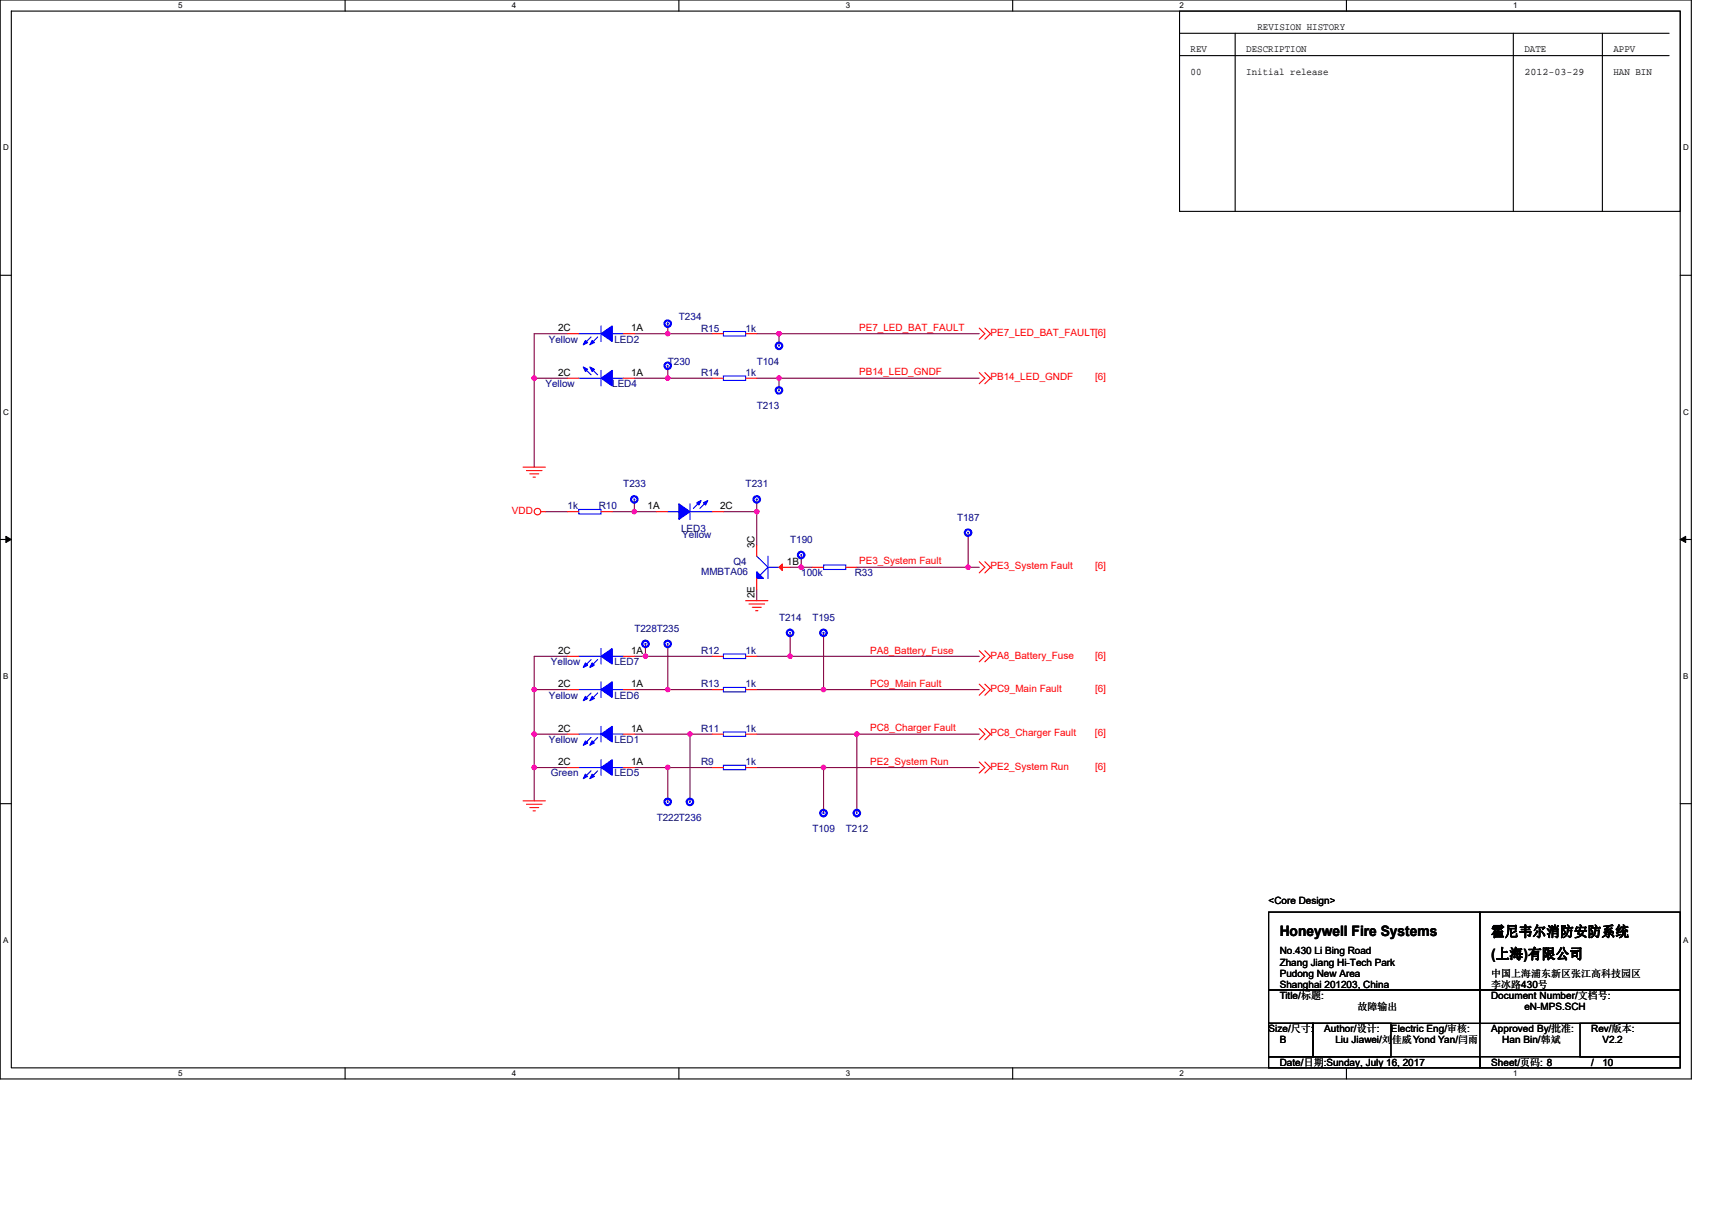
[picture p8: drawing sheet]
<svg xmlns="http://www.w3.org/2000/svg" width="297mm" height="210mm" viewBox="0 0 297 210" stroke-linecap="round" stroke-linejoin="round" font-family="sans-serif">
<path d="M0 0h293.5v187.2h-293.5zM2 1.9h289.5v183.4h-289.5z" fill="none" stroke="#000" stroke-width=".19"/>
<g fill="#fff">
<path d="M30.9 .2h.8v1.6h-.8z"/>
<path d="M30.9 185.5h.8v1.6h-.8z"/>
</g>
<path d="M59.9 0v1.9M59.9 185.3v1.9" fill="none" stroke="#000" stroke-width=".19"/>
<g fill="#fff">
<path d="M88.8 .2h.8v1.6h-.8z"/>
<path d="M88.8 185.5h.8v1.6h-.8z"/>
</g>
<path d="M117.8 0v1.9M117.8 185.3v1.9" fill="none" stroke="#000" stroke-width=".19"/>
<g fill="#fff">
<path d="M146.7 .2h.8v1.6h-.8z"/>
<path d="M146.7 185.5h.8v1.6h-.8z"/>
</g>
<path d="M175.7 0v1.9M175.7 185.3v1.9" fill="none" stroke="#000" stroke-width=".19"/>
<g fill="#fff">
<path d="M204.7 .2h.7v1.6h-.7z"/>
<path d="M204.7 185.5h.7v1.6h-.7z"/>
</g>
<path d="M233.6 0v1.9M233.6 185.3v1.9" fill="none" stroke="#000" stroke-width=".19"/>
<g fill="#fff">
<path d="M262.6 .2h.7v1.6h-.7z"/>
<path d="M262.6 185.5h.7v1.6h-.7z"/>
<path d="M.5 24.8h1v1.6h-1z"/>
<path d="M292 24.8h1v1.6h-1z"/>
<path d="M.5 70.7h1v1.5h-1z"/>
<path d="M292 70.7h1v1.5h-1z"/>
</g>
<path d="M0 47.8h2M291.5 47.8h2" fill="none" stroke="#000" stroke-width=".19"/>
<g fill="#fff">
<path d="M.5 116.5h.9v1.6h-.9z"/>
<path d="M292 116.5h.9v1.6h-.9z"/>
</g>
<path d="M0 93.6h2M291.5 93.6h2" fill="none" stroke="#000" stroke-width=".19"/>
<path d="M1 93.1l1 .5-1 .5zM291.5 93.6l1-.5v1z" fill="#000" stroke="#000" stroke-width=".17"/>
<g fill="#fff">
<path d="M.5 162.4h.9v1.5h-.9z"/>
<path d="M292 162.4h.9v1.5h-.9z"/>
</g>
<g fill="none" stroke="#000" stroke-width=".19">
<path d="M204.7 1.9h86.8v34.8h-86.8zM204.7 9.7h84.9M204.7 5.8h84.9M214.3 5.8v30.9M262.6 5.8v30.9M278 5.8v30.9M0 139.5h2M291.5 139.5h2M220.1 158.3h36.7v13.5h-36.7zM256.8 158.3h34.7v13.5h-34.7zM220.1 177.6h7.7v5.8h-7.7zM220.1 171.8h36.7v5.8h-36.7z"/>
<path d="M227.8 177.6h13.5v5.8h-13.5zM256.8 171.8h34.7v5.8h-34.7zM256.8 177.6v5.8M274.1 177.6h17.4v5.8h-17.4zM220.1 183.4h36.7v1.9h-36.7zM256.8 183.4h34.7v1.9h-34.7z"/>
</g>
<g fill="none" stroke="#800040" stroke-width=".19">
<path d="M98.5 57.9h-5.8v7.7M110.1 57.9h5.8M115.9 57.9h7.7M115.9 56v1.9M131.3 57.9h3.9M135.2 57.9h34.7M135.2 57.9v1.9M92.7 65.6v15.5M92.7 65.6h5.8M110.1 65.6h5.8M115.9 63.7v1.9h7.7M131.3 65.6h3.9"/>
<path d="M135.2 65.6h34.7M135.2 65.6v2M94.6 88.8h3.9M106.2 88.8h3.9M110.1 88.8h3.8M110.1 86.9v1.9M125.5 88.8h5.8M131.3 88.8v5.8M131.3 86.9v1.9M137.1 98.4h1.9M139 96.5v1.9M139 98.4h1.9"/>
<path d="M148.7 98.4h19.3M168 98.4h1.9M168 92.6v5.8M92.7 119.7v7.7M92.7 119.7h5.8M98.5 113.9h-5.8v5.8M110.1 119.7h5.8M110.1 113.9h1.9M112 112v1.9M112 113.9h11.6M115.9 119.7h7.7M115.9 112v7.7"/>
<path d="M131.3 102.3v1.9M131.3 113.9h5.8M131.3 119.7h11.6M137.1 113.9h32.8M137.1 110v3.9M142.9 119.7h27M142.9 110v9.7M92.7 133.2v5.8M92.7 127.4v5.8M92.7 133.2h5.8M92.7 127.4h5.8M110.1 133.2h5.8v5.8"/>
<path d="M110.1 127.4h9.6M115.9 133.2h7.7M119.7 127.4v11.6M119.7 127.4h3.9M131.3 133.2h11.6M131.3 127.4h17.4M142.9 133.2h27M142.9 133.2v7.7M148.7 127.4h21.2M148.7 127.4v13.5"/>
</g>
<g fill="#f0f" stroke="#f0f" stroke-width=".19">
<circle cx="142.9" cy="119.7" r=".38"/>
<circle cx="137.1" cy="113.9" r=".38"/>
<circle cx="115.8" cy="119.7" r=".38"/>
<circle cx="115.8" cy="133.2" r=".38"/>
<circle cx="112" cy="113.9" r=".38"/>
<circle cx="92.7" cy="127.4" r=".38"/>
<circle cx="142.9" cy="133.2" r=".38"/>
<circle cx="92.7" cy="65.6" r=".38"/>
<circle cx="92.7" cy="119.7" r=".38"/>
<circle cx="92.7" cy="133.2" r=".38"/>
<circle cx="148.7" cy="127.4" r=".38"/>
<circle cx="139" cy="98.4" r=".38"/>
<circle cx="131.3" cy="88.8" r=".38"/>
<circle cx="110" cy="88.8" r=".38"/>
<circle cx="119.7" cy="127.4" r=".38"/>
<circle cx="115.8" cy="65.6" r=".38"/>
<circle cx="135.1" cy="65.6" r=".38"/>
<circle cx="135.2" cy="57.9" r=".38"/>
<circle cx="115.8" cy="57.9" r=".38"/>
<circle cx="168" cy="98.4" r=".38"/>
</g>
<g fill="none" stroke="#f00" stroke-width=".19">
<path d="M98.5 57.9h1.9M108.1 57.9h2M115.9 56h.1M123.6 57.9h1.9M129.4 57.9h1.9M135.2 59.8h.1M169.9 56.9l1 1-1 1M170.9 56.9l.9 1-.9 1M98.5 65.6h1.9M108.1 65.6h2M115.9 63.7h.1M123.6 65.6h1.9"/>
<path d="M129.4 65.6h1.9M135.2 67.6h.1M169.9 64.7l1 .9-1 1M170.9 64.7l.9 .9-.9 1M90.8 81.1h3.8M91.4 81.7h2.6M91.9 82.2h1.6M92.5 82.8h.4M93.8 88.8h.8M98.5 88.8h1.9M104.3 88.8h1.9M110.1 86.9h.1"/>
<path d="M113.9 88.8h2M123.6 88.8h1.9M131.3 86.9h.1M131.3 94.6v1.9M135.2 98.4h1.9M139 96.5h.1M140.9 98.4h2M146.7 98.4h2M168 92.6h.1M169.9 97.5l1 .9-1 1M170.9 97.5l.9 .9-.9 1M98.5 113.9h1.9"/>
<path d="M98.5 119.7h1.9M108.1 113.9h2M108.1 119.7h2M112 112h.1M115.9 112h.1M123.6 113.9h1.9M123.6 119.7h1.9M129.4 113.9h1.9M129.4 119.7h1.9M129.4 104.2h3.8M130 104.8h2.6M130.5 105.4h1.6"/>
<path d="M131.1 106h.4M131.3 100.4v1.9M137.1 110h.1M142.9 110h.1M169.9 118.7l1 1-1 .9M169.9 112.9l1 1-1 1M170.9 118.7l.9 1-.9 .9M170.9 112.9l.9 1-.9 1M90.8 139h3.8M91.4 139.6h2.6M98.5 133.2h1.9M98.5 127.4h1.9"/>
<path d="M108.1 133.2h2M108.1 127.4h2M115.9 139h.1M119.7 139h.1M123.6 133.2h1.9M123.6 127.4h1.9M129.4 133.2h1.9M129.4 127.4h1.9M169.9 132.2l1 1-1 1M169.9 126.4l1 1-1 1M170.9 132.2l.9 1-.9 1M170.9 126.4l.9 1-.9 1"/>
<path d="M91.9 140.1h1.6M92.5 140.7h.4M142.9 140.9h.1M148.7 140.9h.1"/>
<circle cx="93.3" cy="88.8" r=".57"/>
</g>
<g fill="none" stroke="#00f" stroke-width=".19">
<path d="M100.4 57.9h3.9M102.5 58.5l-1.1 1.1M103.7 58.5l-1.2 1.1M104.3 56.6v2.7M106.2 57.9h1.9M125.5 57.5h3.9v.8h-3.9zM100.4 65.6h3.9M101.4 63.9l1.1 1.1M102.5 63.9l1.2 1.1M104.3 64.3v2.7M106.2 65.6h1.9M125.5 65.2h3.9v.8h-3.9z"/>
<path d="M100.4 88.4h3.9v.8h-3.9zM115.9 88.8h1.9M119.7 87.4v2.7M119.7 88.8h3.9M121.5 87.1l-1.2 1.1M122.6 87.1l-1.1 1.1M131.3 96.5l1.9 1.9-1.3 1.4M133.2 96.5v3.9M133.2 98.4h2M142.9 98.1h3.8v.7h-3.8zM100.4 113.9h3.9M100.4 119.7h3.9"/>
<path d="M102.5 114.5l-1.1 1.1M103.7 114.5l-1.2 1.1M104.3 112.5v2.7M104.3 118.3v2.7M106.2 113.9h1.9M106.2 119.7h1.9M125.5 113.5h3.9v.8h-3.9zM125.5 119.3h3.9v.8h-3.9zM100.4 133.2h3.9M100.4 127.4h3.9M102.5 133.8l-1.1 1.1M102.5 120.3l-1.1 1.1"/>
<path d="M102.5 128l-1.1 1.1M103.7 133.8l-1.2 1.1M103.7 120.3l-1.2 1.1M103.7 128l-1.2 1.1M104.3 131.8v2.7M104.3 126v2.8M106.2 133.2h1.9M106.2 127.4h1.9M125.5 132.8h3.9v.8h-3.9zM125.5 127h3.9v.8h-3.9z"/>
</g>
<g fill="#00f" stroke="#00f" stroke-width="1.1">
<path d="M136.9 109.7h.3v.2h-.3z" fill-rule="evenodd"/>
<path d="M119.6 139h.2v.3h-.2z" fill-rule="evenodd"/>
<path d="M115.7 63.4h.3v.2h-.3z" fill-rule="evenodd"/>
<path d="M115.7 111.6h.3v.3h-.3z" fill-rule="evenodd"/>
<path d="M138.9 96.2h.2v.2h-.2z" fill-rule="evenodd"/>
<path d="M115.7 139h.3v.3h-.3z" fill-rule="evenodd"/>
<path d="M115.7 56h.3v.3h-.3z" fill-rule="evenodd"/>
<path d="M135 59.9h.3v.2h-.3z" fill-rule="evenodd"/>
<path d="M135 67.6h.3v.3h-.3z" fill-rule="evenodd"/>
<path d="M167.8 92.3h.3v.3h-.3z" fill-rule="evenodd"/>
<path d="M109.9 86.5h.3v.3h-.3z" fill-rule="evenodd"/>
<path d="M148.5 141h.3v.2h-.3z" fill-rule="evenodd"/>
<circle cx="131.3" cy="86.7" r=".18"/>
<circle cx="112" cy="111.8" r=".18"/>
<circle cx="142.9" cy="141.1" r=".19"/>
<circle cx="142.9" cy="109.8" r=".18"/>
</g>
<g fill="#00f" stroke="#00f" stroke-width=".19">
<path d="M104.3 133.2l1.9-1.4v2.7z" fill-rule="evenodd"/>
<path d="M101.6 134.3l.4 .4-.8 .4z" fill-rule="evenodd"/>
<path d="M102.7 134.3l.4 .4-.8 .4z" fill-rule="evenodd"/>
<path d="M104.3 113.9l1.9-1.4v2.7z" fill-rule="evenodd"/>
<path d="M101.6 115l.4 .4-.8 .4z" fill-rule="evenodd"/>
<path d="M102.7 115l.4 .4-.8 .4z" fill-rule="evenodd"/>
<path d="M131.3 99.2l1.2 1.2h-1.2z" fill-rule="evenodd"/>
<path d="M117.8 87.4l1.9 1.4-1.9 1.3z" fill-rule="evenodd"/>
<path d="M122 87.2l.8-.3-.4 .7z" fill-rule="evenodd"/>
<path d="M120.9 87.2l.7-.3-.3 .7z" fill-rule="evenodd"/>
<path d="M104.3 57.9l1.9-1.3v2.7z" fill-rule="evenodd"/>
<path d="M101.6 59.1l.4 .4-.8 .3z" fill-rule="evenodd"/>
<path d="M102.7 59.1l.4 .4-.8 .3z" fill-rule="evenodd"/>
<path d="M104.3 119.7l1.9-1.4v2.7z" fill-rule="evenodd"/>
<path d="M101.6 120.8l.4 .4-.8 .4z" fill-rule="evenodd"/>
<path d="M102.7 120.8l.4 .4-.8 .4z" fill-rule="evenodd"/>
<path d="M104.3 127.4l1.9-1.4v2.8z" fill-rule="evenodd"/>
<path d="M101.6 128.6l.4 .3-.8 .4z" fill-rule="evenodd"/>
<path d="M102.7 128.6l.4 .3-.8 .4z" fill-rule="evenodd"/>
<path d="M104.3 65.6l1.9-1.3v2.7z" fill-rule="evenodd"/>
<path d="M101.2 63.7l.8 .4-.4 .4z" fill-rule="evenodd"/>
<path d="M102.3 63.7l.8 .4-.4 .4z" fill-rule="evenodd"/>
</g>
<path d="M135.2 98.4l.5-.5v1.1z" fill="#f00" stroke="#f00" stroke-width=".19"/>
<g font-size="2.5">
<text x="222" y="162.5">Honeywell Fire Systems</text>
<text x="258.7" y="162.5">霍尼韦尔消防安防系统</text>
<text x="258.7" y="166.4">(上海)有限公司</text>
</g>
<g font-size="1.7">
<text x="218.2" y="5.2">REVISION HISTORY</text>
<text x="206.6" y="9.1">REV</text>
<text x="216.2" y="9.1">DESCRIPTION</text>
<text x="264.5" y="9.1">DATE</text>
<text x="279.9" y="9.1">APPV</text>
<text x="206.6" y="13">00</text>
<text x="216.2" y="13">Initial release</text>
<text x="264.5" y="13">2012-03-29</text>
<text x="279.9" y="13">HAN BIN</text>
<text x="96.8" y="57.5">2C</text>
<text x="109.5" y="57.5">1A</text>
<text x="96.8" y="65.2">2C</text>
<text x="109.5" y="65.2">1A</text>
<text x="112.4" y="88.4">1A</text>
<text x="124.9" y="88.4">2C</text>
<text x="130.9" y="95.2" transform="rotate(-90 130.9 95.2)">3C</text>
<text x="136.5" y="98">1B</text>
<text x="130.9" y="103.8" transform="rotate(-90 130.9 103.8)">2E</text>
<text x="96.8" y="113.5">2C</text>
<text x="109.5" y="113.5">1A</text>
<text x="96.8" y="119.3">2C</text>
<text x="109.5" y="119.3">1A</text>
<text x="96.8" y="127">2C</text>
<text x="109.5" y="127">1A</text>
<text x="96.8" y="132.8">2C</text>
<text x="109.5" y="132.8">1A</text>
<text x="220.1" y="156.9">&lt;Core Design&gt;</text>
<text x="222" y="165.6">No.430 Li Bing Road</text>
<text x="222" y="167.6">Zhang Jiang Hi-Tech Park</text>
<text x="222" y="173.4">Title/标题:</text>
<text x="222" y="169.5">Pudong New Area</text>
<text x="222" y="171.4">Shanghai 201203, China</text>
<text x="258.7" y="173.4">Document Number/文档号:</text>
<text x="258.7" y="171.4">李冰路430号</text>
<text x="258.7" y="169.5">中国上海浦东新区张江高科技园区</text>
<text x="220.1" y="179.1">Size/尺寸:</text>
<text x="229.8" y="179.1">Author/设计:</text>
<text x="235.5" y="175.3">故障输出</text>
<text x="241.3" y="179.1">Electric Eng/审核:</text>
<text x="258.7" y="179.1">Approved By/批准:</text>
<text x="264.5" y="175.3">eN-MPS.SCH</text>
<text x="276.1" y="179.1">Rev/版本:</text>
<text x="222" y="184.9">Date/日期:Sunday, July 16, 2017</text>
<text x="222" y="181.1">B</text>
<text x="231.7" y="181.1">Liu Jiawei/刘佳威Yond Yan/闫雨</text>
<text x="258.7" y="184.9">Sheet/页码: 8</text>
<text x="260.6" y="181.1">Han Bin/韩斌</text>
<text x="276.1" y="184.9">/</text>
<text x="278" y="184.9">10</text>
<text x="278" y="181.1">V2.2</text>
</g>
<g font-size="1.7" fill="#000080">
<text x="95.2" y="59.5">Yellow</text>
<text x="106.6" y="59.5">LED2</text>
<text x="117.8" y="55.6">T234</text>
<text x="121.6" y="57.5">R15</text>
<text x="129.4" y="57.5">1k</text>
<text x="115.9" y="63.3">T230</text>
<text x="121.6" y="65.2">R14</text>
<text x="129.4" y="65.2">1k</text>
<text x="131.3" y="63.3">T104</text>
<text x="94.6" y="67.2">Yellow</text>
<text x="106.2" y="67.2">LED4</text>
<text x="131.3" y="71">T213</text>
<text x="98.5" y="88.4">1k</text>
<text x="103.9" y="88.4">R10</text>
<text x="108.1" y="84.5">T233</text>
<text x="129.4" y="84.5">T231</text>
<text x="118.2" y="92.3">LED3</text>
<text x="118.4" y="93.4">Yellow</text>
<text x="137.1" y="94.2">T190</text>
<text x="166" y="90.3">T187</text>
<text x="121.6" y="99.8">MMBTA06</text>
<text x="127.3" y="98.1">Q4</text>
<text x="139" y="100">100k</text>
<text x="148.3" y="100">R33</text>
<text x="135.2" y="107.7">T214</text>
<text x="140.9" y="107.7">T195</text>
<text x="110.1" y="109.6">T228T235</text>
<text x="121.6" y="113.5">R12</text>
<text x="129.4" y="113.5">1k</text>
<text x="95.6" y="115.4">Yellow</text>
<text x="106.6" y="115.4">LED7</text>
<text x="121.6" y="119.3">R13</text>
<text x="129.4" y="119.3">1k</text>
<text x="95.2" y="121.2">Yellow</text>
<text x="106.6" y="121.2">LED6</text>
<text x="95.2" y="128.9">Yellow</text>
<text x="106.6" y="128.9">LED1</text>
<text x="121.6" y="127">R11</text>
<text x="129.4" y="127">1k</text>
<text x="95.6" y="134.7">Green</text>
<text x="106.6" y="134.7">LED5</text>
<text x="121.6" y="132.8">R9</text>
<text x="129.4" y="132.8">1k</text>
<text x="113.9" y="142.5">T222T236</text>
<text x="140.9" y="144.4">T109</text>
<text x="146.7" y="144.4">T212</text>
</g>
<g font-size="1.7" fill="#f00">
<text x="149.1" y="57.4">PE7_LED_BAT_FAULT</text>
<text x="171.8" y="58.3">PE7_LED_BAT_FAULT[6]</text>
<text x="149.1" y="65.2">PB14_LED_GNDF</text>
<text x="171.8" y="66">PB14_LED_GNDF</text>
<text x="190" y="66">[6]</text>
<text x="88.8" y="89.2">VDD</text>
<text x="149.1" y="98">PE3_System Fault</text>
<text x="171.8" y="98.8">PE3_System Fault</text>
<text x="190" y="98.8">[6]</text>
<text x="151" y="113.4">PA8_Battery_Fuse</text>
<text x="151" y="119.2">PC9_Main Fault</text>
<text x="171.8" y="114.3">PA8_Battery_Fuse</text>
<text x="190" y="114.3">[6]</text>
<text x="171.8" y="120.1">PC9_Main Fault</text>
<text x="190" y="120.1">[6]</text>
<text x="151" y="126.9">PC8_Charger Fault</text>
<text x="171.8" y="127.8">PC8_Charger Fault</text>
<text x="190" y="127.8">[6]</text>
<text x="151" y="132.7">PE2_System Run</text>
<text x="171.8" y="133.6">PE2_System Run</text>
<text x="190" y="133.6">[6]</text>
</g>
<g font-size="1.4">
<text x="30.9" y="1.5">5</text>
<text x="88.8" y="1.5">4</text>
<text x="146.7" y="1.5">3</text>
<text x="204.7" y="1.5">2</text>
<text x="262.6" y="1.5">1</text>
<text x=".5" y="26.1">D</text>
<text x="292" y="26.1">D</text>
<text x=".5" y="71.9">C</text>
<text x="292" y="71.9">C</text>
<text x=".5" y="117.8">B</text>
<text x="292" y="117.8">B</text>
<text x=".5" y="163.6">A</text>
<text x="292" y="163.6">A</text>
<text x="30.9" y="186.8">5</text>
<text x="88.8" y="186.8">4</text>
<text x="146.7" y="186.8">3</text>
<text x="204.7" y="186.8">2</text>
<text x="262.6" y="186.8">1</text>
</g>
</svg>
